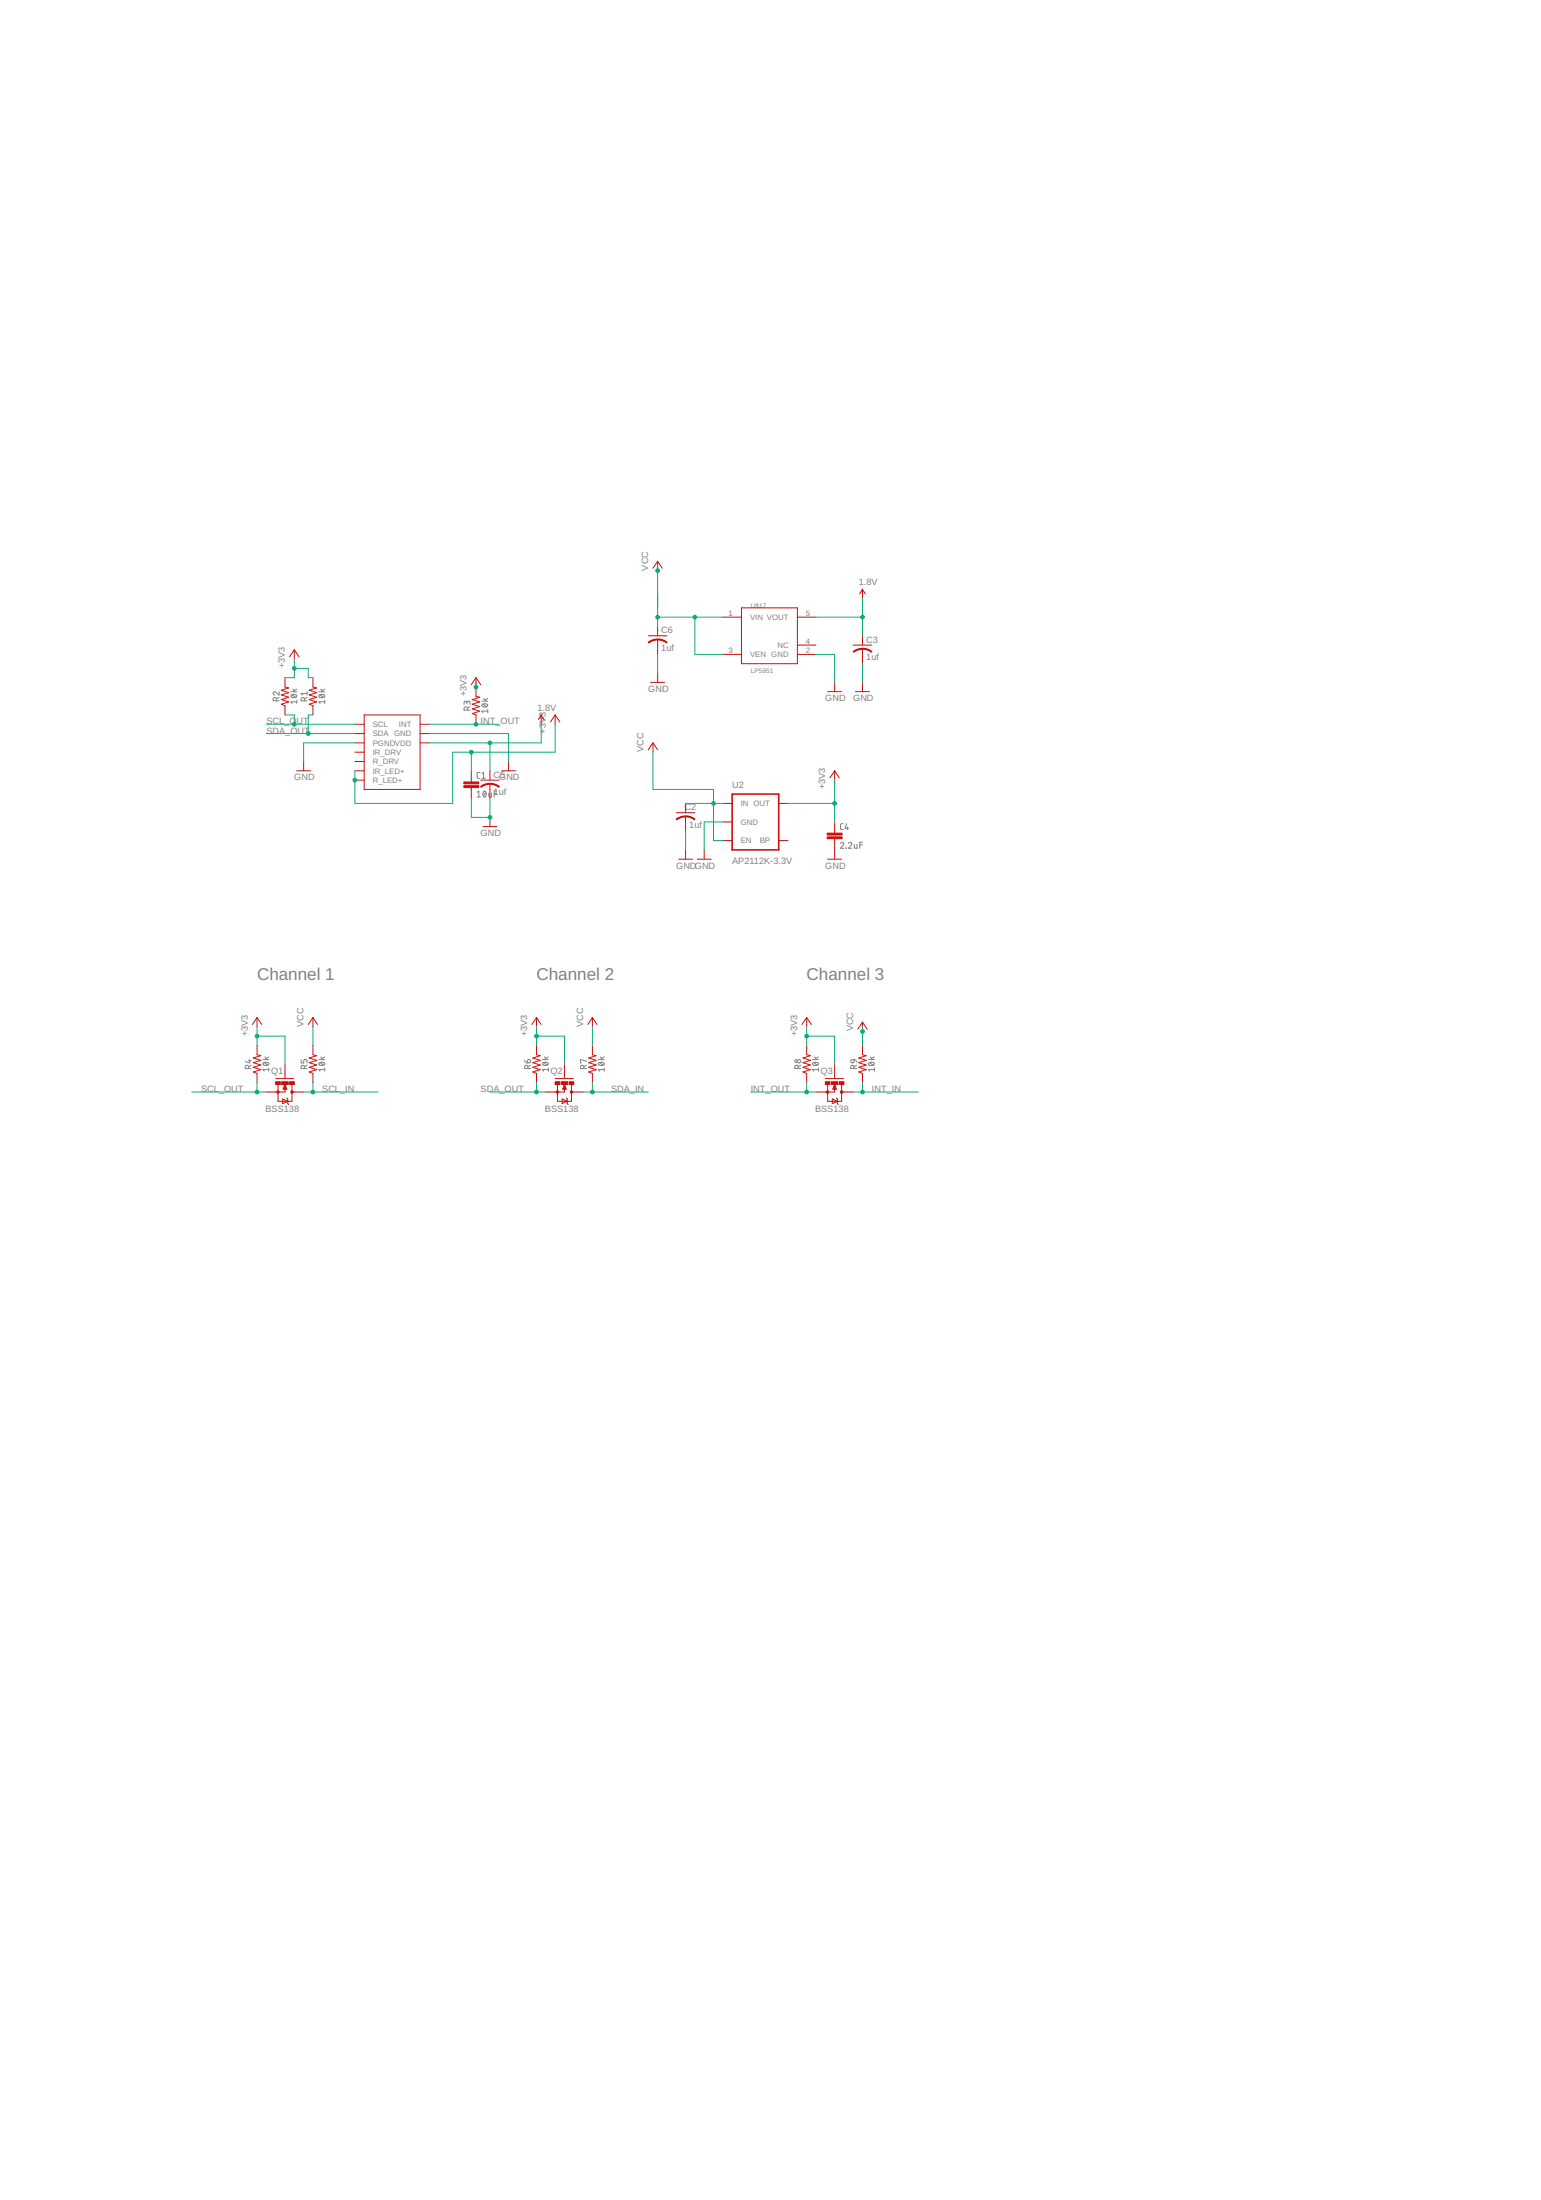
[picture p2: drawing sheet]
<svg xmlns="http://www.w3.org/2000/svg" width="420mm" height="600mm" viewBox="0 0 420 600" stroke-linecap="round" stroke-linejoin="round" font-family="sans-serif">
<g fill="none" stroke="#808080" stroke-width=".27">
<path d="M75.4 191.2v-.5a.44 .44 0 0 0-.5-.5 .44 .44 0 0 0-.4 .5v.5h1.6M76.1 188.7v.9l-.9-.8a.44 .44 0 0 0-.7 .2 .44 .44 0 0 0 .3 .6M76.1 190.2l-.7 .4M79.3 188.7h1.6M79.4 189.6a.9 .9 0 0 1 1.5 .4 .89 .89 0 0 1-1.6-.3zM79.7 189.5l.9 .7M79.8 188l.6 .7M80.9 191.4h-1.6l.4 .5M80.9 191v.9M80.9 188l-.7 .4M83 191.2v-.5a.44 .44 0 0 0-.5-.5 .44 .44 0 0 0-.4 .5v.5h1.6M83.7 190.2l-.7 .4"/>
<path d="M83.7 189.1h-1.6l.4 .5M83.7 188.7v.9M86.9 188.7h1.6M87 189.6a.9 .9 0 0 1 1.5 .4 .89 .89 0 0 1-1.5-.3zM87.3 189.5l.9 .7M87.5 188l.5 .7M88.5 191.4h-1.6l.4 .5M88.5 191v.9M88.5 188l-.7 .4M127.3 191.7a.44 .44 0 0 1 .4-.5 .44 .44 0 0 1 .5 .5v.4M127.3 192v-.4a.37 .37 0 0 0-.4-.4 .37 .37 0 0 0-.4 .4v.5M127.4 193.7v-.5a.46 .46 0 0 0-.4-.4 .46 .46 0 0 0-.5 .4v.5h1.7"/>
<path d="M128.2 192.8l-.8 .3M131.4 191.2h1.6M131.5 192.2a.9 .9 0 0 1 1.5 .3 .89 .89 0 0 1-1.6-.2zM131.7 192l.9 .8M131.9 190.5l.6 .7M133 194h-1.6l.3 .4M133 193.5v.9M133 190.5l-.8 .4M130.1 216.1l.5-.3v1.6M130.1 217.4h.9M130.8 210.7h-.5l-.2 .4 .1 1.1 .6 .1M131.4 212.3h.9"/>
<path d="M131.4 211.1l.4-.4v1.6M131.9 215.9l.1-.1a.83 .83 0 0 1 .6 .8 .83 .83 0 0 1-.6 .8l-.3-.8zM132.5 216.1l-.7 .9M133.3 216.3v.9l.2 .2h.5v-1.1M134.7 216.5h.8M135.5 215.8h-.8v1.6M229.2 230.1a.44 .44 0 0 1 .6-.3 .44 .44 0 0 1 .1 .7l-.7 .9h.9M229.9 224.7h-.5l-.2 .3v1.1l.7 .2M230.7 231.4h.1M230.8 224.7l-.3 1.2h.9M231.1 225.6v.7M231.3 230.1a.45 .45 0 0 1 .7-.3 .45 .45 0 0 1 .1 .7l-.8 .9h.9"/>
<path d="M232.9 230.3l.1 .9 .2 .2h.5v-1.1M234.4 230.5h.7M235.1 229.7h-.7v1.7M67.8 291.5v-.5a.44 .44 0 0 0-.5-.4 .44 .44 0 0 0-.4 .4v.5h1.6M67.8 289.3h.7M68.1 289v.9l-1.2-.3M68.5 290.6l-.7 .3M71.7 289h1.6M71.8 289.9a.89 .89 0 0 1 1.5 .4 .88 .88 0 0 1-.9 .4 .88 .88 0 0 1-.7-.7zM72.1 289.8l.8 .7M72.2 288.3l.6 .7M73.3 291.7h-1.6l.4 .5"/>
<path d="M73.3 291.3v.9M73.3 288.3l-.8 .4M82.1 289v.9h.7v-.5a.45 .45 0 0 1 .5-.4 .45 .45 0 0 1 .4 .4v.5M83 291.5v-.5a.44 .44 0 0 0-.5-.4 .44 .44 0 0 0-.4 .4v.5h1.6M83.7 290.6l-.7 .3M86.9 289h1.6M87 289.9a.89 .89 0 0 1 1.5 .4 .88 .88 0 0 1-.8 .4 .88 .88 0 0 1-.7-.7zM87.3 289.8l.9 .7M87.5 288.3l.5 .7M88.5 291.3v.9M88.5 291.7h-1.6l.4 .5M88.5 288.3l-.7 .4"/>
<path d="M143 289.2l.3 .6 .5 .1M143.9 289.1a.47 .47 0 0 1 .7 .2 .47 .47 0 0 1-.4 .6h-.4zM144 291.5v-.5a.46 .46 0 0 0-.5-.4 .46 .46 0 0 0-.5 .4v.5h1.7M144.7 290.6l-.7 .3M147.9 289h1.6M148 289.9a.9 .9 0 0 1 1.5 .4 .88 .88 0 0 1-.9 .4 .88 .88 0 0 1-.7-.7zM148.2 289.8l.9 .7M148.4 288.3l.6 .7M149.5 291.7h-1.6l.3 .5M149.5 291.3v.9M149.5 288.3l-.8 .4M159.2 291.5v-.5a.46 .46 0 0 0-.5-.4 .46 .46 0 0 0-.4 .4v.5h1.6"/>
<path d="M159.9 289.5l-1.6-.5v.9h.2M159.9 290.6l-.7 .3M163.1 289h1.6M163.2 289.9a.9 .9 0 0 1 1.5 .4 .88 .88 0 0 1-.8 .4 .88 .88 0 0 1-.7-.7zM163.5 289.8l.9 .7M163.7 288.3l.5 .7M164.7 291.7h-1.6l.4 .5M164.7 291.3v.9M164.7 288.3l-.7 .4M217.6 291.5v-.5a.46 .46 0 0 0-.4-.4 .46 .46 0 0 0-.5 .4v.5h1.6M218.3 290.6l-.7 .3M221.5 289h1.7"/>
<path d="M221.6 289.9a.9 .9 0 0 1 1.5 .4 .9 .9 0 0 1-.8 .4 .9 .9 0 0 1-.7-.7zM221.9 289.8l.9 .7M222.1 288.3l.5 .7M223.2 291.7h-1.7l.4 .5M223.2 291.3v.9M223.2 288.3l-.8 .4M232.1 289.1l.8-.1v.6a.46 .46 0 0 1-.7 .3 .46 .46 0 0 1-.1-.8zM232.9 291.5v-.5a.46 .46 0 0 0-.5-.4 .46 .46 0 0 0-.5 .4v.5h1.7M232.9 289l.5 .3 .2 .4M233.6 290.6l-.7 .3M236.8 289h1.6M236.9 289.9a.9 .9 0 0 1 1.5 .4 .9 .9 0 0 1-.9 .4 .9 .9 0 0 1-.7-.7z"/>
<path d="M237.1 289.8l.9 .7M237.3 288.3l.5 .7M238.4 291.7h-1.6l.3 .5M238.4 291.3v.9M238.4 288.3l-.8 .4"/>
<circle cx="217.1" cy="289.5" r=".36"/>
<circle cx="217.9" cy="289.5" r=".45"/>
</g>
<g fill="none" stroke="#c90d0c" stroke-width=".27">
<path d="M179.3 153.1v2.5M179.3 153.1l1.3 1.9M179.3 153.1l-1.3 1.9M80.2 177.2l1.3 1.9M80.2 177.2l-1.2 1.9M80.2 177.2v2.6M176.8 173.4h5M179.3 170.9v2.5M179.3 174.4v4.1M197.1 168.3h5.1M197.1 178.5h5.1M202.2 165.8h15.2v15.2h-15.2z"/>
<path d="M217.4 168.3h5.1M217.4 178.5h5.1M217.4 176h5.1M232.6 176h5.1M235.2 160.7l.7 1.3M235.2 160.7l-.8 1.3M235.2 160.7v2.6M235.2 173.4v2.6M235.2 177v4M77.7 184.8v2.6l1 .2-2 .7 2 .6-2 .6 2 .7-2 .6 2 .7-2 .6 1 .4v2.5M85.3 184.8v2.6l1 .2-2 .7 2 .6-2 .6 2 .7-2 .6 2 .7-2 .6 1 .4v2.5M96.8 197.5h2.5"/>
<path d="M99.3 195h15.2v20.3h-15.2zM114.5 197.5h2.6M129.8 184.8v5.1l1 .3-2 .6 2 .7-2 .6 2 .6-2 .7 2 .6-2 .6 1 .4v2.5M129.8 184.8l1.2 2M129.8 184.8l-1.3 2M147.6 195l.7 1.3M147.6 195l-.8 1.3M147.6 195v2.5M151.4 195l1.2 1.9M151.4 195l-1.3 1.9M151.4 195v2.5M177.4 186.1h3.8"/>
<path d="M179.3 183.6v2.5M225.7 188.7h3.8M227.6 186.1v2.6M233.3 188.7h3.8M235.2 186.1v2.6M80.9 210.2h3.8M82.8 207.7v2.5M96.8 210.2h2.5M96.8 200.1h2.5M96.8 202.6h2.5M96.8 205.2h2.5M96.8 207.7h2.5"/>
<path d="M96.8 212.8h2.5M114.5 200.1h2.6M114.5 202.6h2.6M128.5 210.2v3.1M128.5 214.8v3.1M131 212.8h5.1M133.6 210.2v2.6M133.6 213.8v4.1M136.8 210.2h3.8M138.7 207.7v2.5M178 202.6l1.3 1.9M178 202.6l-1.2 1.9"/>
<path d="M178 202.6v2.6M186.9 219.1v2.6M197.1 219.1h2.5M212.3 219.1h2.6M227.6 210.2v2.6M227.6 210.2l1.2 2M227.6 210.2l-1.3 2M131.7 225.5h3.8M133.6 222.9v2.6M184.4 221.7h5.1M185 234.4h3.8M186.9 222.7v4"/>
<path d="M186.9 231.8v2.6M190.1 234.4h3.8M192 231.8v2.6M197.1 224.2h2.5M197.1 229.3h2.5M212.3 229.3h2.6M225.7 234.4h3.8M227.6 224.2v3M227.6 228.8v5.6M70.1 277.5v2.6M70.1 277.5l1.3 1.9M70.1 277.5l-1.3 1.9"/>
<path d="M85.3 277.5v2.6M85.3 277.5l1.3 1.9M85.3 277.5l-1.2 1.9M146.3 277.5v2.6M146.3 277.5l1.3 1.9M146.3 277.5l-1.3 1.9M161.5 277.5v2.6M161.5 277.5l1.3 1.9M161.5 277.5l-1.2 1.9M219.9 277.5v2.6M219.9 277.5l1.3 1.9M219.9 277.5l-1.2 1.9"/>
<path d="M235.2 278.8v2.5M235.2 278.8l1.2 1.9M235.2 278.8l-1.3 1.9M70.1 285.2v2.5l1 .3-2 .6 2 .6-2 .7 2 .6-2 .6 2 .7-2 .6 1 .4v2.5M75.2 294.2h4.9M75.8 295.8v4.6h3.8v-4.6M77.1 299.8l1.4 .6-1.4 .6zM77.7 290.2v3.8M77.7 297v.9h-5.1M77.7 295.8l.5 1.3h-1zM78.2 299.5l.3 .3v1.2l.2 .3M79.6 297.9h3.2"/>
<path d="M85.3 285.2v2.5l1 .3-2 .6 2 .6-2 .7 2 .6-2 .6 2 .7-2 .6 1 .4v2.5M146.3 285.2v2.5l1 .3-2 .6 2 .6-2 .7 2 .6-2 .6 2 .7-2 .6 1 .4v2.5M151.4 294.2h4.9M152 295.8v4.6h3.8v-4.6M153.3 299.8l1.4 .6-1.4 .6zM153.9 297v.9h-5.1M153.9 295.8l.5 1.3h-1zM153.9 290.2v3.8M154.4 299.5l.3 .3v1.2l.2 .3M155.8 297.9h3.2M161.5 285.2v2.5l1 .3-2 .6 2 .6-2 .7 2 .6-2 .6 2 .7-2 .6 1 .4v2.5M219.9 285.2v2.5l1.1 .3-2.1 .6 2.1 .6-2.1 .7 2.1 .6-2.1 .6 2.1 .7-2.1 .6 1 .4v2.5"/>
<path d="M225 294.2h5M225.7 295.8v4.6h3.8v-4.6M226.9 299.8l1.4 .6-1.4 .6zM227.6 290.2v3.8M227.6 297v.9h-5.1M227.6 295.8l.5 1.3h-1zM228.1 299.5l.2 .3v1.2l.3 .3M229.5 297.9h3.1M235.2 285.2v2.5l1 .3-2.1 .6 2.1 .6-2.1 .7 2.1 .6-2.1 .6 2.1 .7-2.1 .6 1.1 .4v2.5"/>
</g>
<path d="M199.6 216.6h12.7v15.2h-12.7z" fill="none" stroke="#c90d0c" stroke-width=".42"/>
<g fill="#c90d0c" stroke="#c90d0c" stroke-width=".27">
<path d="M186.9 222.5l1.4 .3 1.2 .6-.2 .2-1.4-.7-1-.1z" fill-rule="evenodd"/>
<path d="M184.4 223.4l1.2-.6 1.3-.2v.2l-1 .1-1.4 .7z" fill-rule="evenodd"/>
<path d="M179.3 174.3l1.4 .2 1.2 .7-.2 .2-1.4-.7-1-.2z" fill-rule="evenodd"/>
<path d="M176.7 175.2l1.2-.7 1.4-.2v.3l-1 .1-1.4 .7z" fill-rule="evenodd"/>
<path d="M235.2 176.8l1.3 .2 1.2 .7-.1 .2-1.4-.7-1-.1z" fill-rule="evenodd"/>
<path d="M232.6 177.7l1.2-.6 1.4-.3v.3l-1 .1-1.4 .7z" fill-rule="evenodd"/>
<path d="M133.6 213.7l1.3 .2 1.2 .6-.1 .2-1.4-.7-1-.1z" fill-rule="evenodd"/>
<path d="M131 214.5l1.2-.6 1.4-.2v.2l-1 .2-1.4 .6z" fill-rule="evenodd"/>
<path d="M225.4 297.6h.5v.5h-.5z" fill-rule="evenodd"/>
<path d="M229.2 297.6h.5v.5h-.5z" fill-rule="evenodd"/>
<circle cx="75.8" cy="297.9" r=".33"/>
<circle cx="79.6" cy="297.9" r=".33"/>
<circle cx="152" cy="297.9" r=".33"/>
<circle cx="155.8" cy="297.9" r=".33"/>
</g>
<g fill="#c90d0c" stroke="#c90d0c" stroke-width=".27">
<path d="M225.5 228.3h4.1v.5h-4.1z"/>
<path d="M225.5 227.2h4.1v.6h-4.1z"/>
<path d="M126.5 214.3h4v.5h-4z"/>
<path d="M126.5 213.3h4v.5h-4z"/>
<path d="M75.2 295.1h1.2v.7h-1.2z"/>
<path d="M79 295.1h1.2v.7h-1.2z"/>
<path d="M76.8 295.1h1.8v.7h-1.8z"/>
<path d="M151.4 295.1h1.2v.7h-1.2z"/>
<path d="M155.2 295.1h1.2v.7h-1.2z"/>
<path d="M153 295.1h1.8v.7h-1.8z"/>
<path d="M225 295.1h1.3v.7h-1.3z"/>
<path d="M228.8 295.1h1.3v.7h-1.3z"/>
<path d="M226.7 295.1h1.8v.7h-1.8z"/>
</g>
<path d="M77.7 296.7v.3h-.3l.3-.9 .3 .9M153.9 296.7v.3h-.3l.3-.9 .3 .9M227.6 296.7v.3h-.3l.3-.9 .2 .9" fill="none" stroke="#c90d0c" stroke-width=".32"/>
<g fill="none" stroke="#0dab76" stroke-width=".27">
<path d="M179.3 154.4v16.5M80.2 179.8v5h-2.5M179.3 178.5v5.1M179.3 168.3h17.8M189.5 168.3v10.2h7.6M222.5 178.5h5.1v7.6M222.5 168.3h12.7M235.2 163.3v10.1M72.6 197.5h24.2M77.7 195h2.5v2.5M80.2 182.3h3.9v2.5h1.2M85.3 195h-1.2v5.1"/>
<path d="M117.1 197.5h19M129.8 186.1v1.3M147.6 197.5v5.1h-30.5M151.4 197.5v7.7h-28v13.9h-26.6v-8.9M235.2 181v5.1M72.6 200.1h24.2M96.8 202.6h-14v5.1M117.1 200.1h21.6v7.6M128.5 205.2v5M128.5 217.9v5h5.1v-5M133.6 202.6v7.6M178 205.2v10.1h16.5v14h2.6"/>
<path d="M186.9 219.1h10.2M214.9 219.1h12.7M227.6 212.8v11.4M186.9 226.7v5.1M197.1 224.2h-5.1v7.6M52.3 297.9h20.3M70.1 280.1v5.1M70.1 295.3v2.6M70.1 282.6h7.6v7.6M82.8 297.9h20.3M85.3 280.1v5.1M85.3 295.3v2.6"/>
<path d="M133.6 297.9h15.2M146.3 280.1v5.1M146.3 295.3v2.6M146.3 282.6h7.6v7.6M159 297.9h17.8M161.5 280.1v5.1M161.5 295.3v2.6M204.7 297.9h17.8M219.9 282.6h7.7v7.6M219.9 280.1v5.1M219.9 295.3v2.6M232.6 297.9h17.8"/>
<path d="M235.2 280.1v5.1M235.2 295.3v2.6"/>
</g>
<g fill="#0dab76" stroke="#0dab76" stroke-width=".27">
<circle cx="133.6" cy="222.9" r=".51"/>
<circle cx="84.1" cy="200.1" r=".51"/>
<circle cx="146.3" cy="297.9" r=".51"/>
<circle cx="129.8" cy="197.5" r=".51"/>
<circle cx="219.9" cy="297.9" r=".51"/>
<circle cx="194.5" cy="219.1" r=".51"/>
<circle cx="179.3" cy="155.6" r=".51"/>
<circle cx="235.2" cy="281.3" r=".51"/>
<circle cx="128.5" cy="205.2" r=".51"/>
<circle cx="96.8" cy="212.8" r=".51"/>
<circle cx="129.8" cy="187.4" r=".51"/>
<circle cx="80.2" cy="182.3" r=".51"/>
<circle cx="70.1" cy="282.6" r=".51"/>
<circle cx="146.3" cy="282.6" r=".51"/>
<circle cx="219.9" cy="282.6" r=".51"/>
<circle cx="235.2" cy="168.3" r=".51"/>
<circle cx="133.6" cy="202.6" r=".51"/>
<circle cx="70.1" cy="297.9" r=".51"/>
<circle cx="80.2" cy="197.5" r=".51"/>
<circle cx="85.3" cy="297.9" r=".51"/>
<circle cx="161.5" cy="297.9" r=".51"/>
<circle cx="235.2" cy="297.9" r=".51"/>
<circle cx="179.3" cy="168.3" r=".51"/>
<circle cx="189.5" cy="168.3" r=".51"/>
<circle cx="227.6" cy="219.1" r=".51"/>
</g>
<g font-size="4.7" fill="#808080">
<text x="70.1" y="267.4">Channel 1</text>
<text x="146.3" y="267.4">Channel 2</text>
<text x="219.9" y="267.4">Channel 3</text>
</g>
<g font-size="2.5" fill="#808080">
<text x="176.8" y="155.6" transform="rotate(-90 176.8 155.6)">VCC</text>
<text x="234.2" y="159.7">1.8V</text>
<text x="180.3" y="172.8">C6</text>
<text x="180.3" y="177.6">1uf</text>
<text x="236.2" y="175.3">C3</text>
<text x="77.7" y="182.3" transform="rotate(-90 77.7 182.3)">+3V3</text>
<text x="236.2" y="180.1">1uf</text>
<text x="127.2" y="189.9" transform="rotate(-90 127.2 189.9)">+3V3</text>
<text x="176.8" y="188.7">GND</text>
<text x="225" y="191.2">GND</text>
<text x="232.6" y="191.2">GND</text>
<text x="72.6" y="197.5">SCL_O</text>
<text x="80.8" y="197.5">UT</text>
<text x="131" y="197.5">INT_OUT</text>
<text x="146.5" y="194">1.8V</text>
<text x="72.6" y="200.1">SDA_OUT</text>
<text x="148.8" y="200.1" transform="rotate(-90 148.8 200.1)">+3V3</text>
<text x="175.5" y="205.2" transform="rotate(-90 175.5 205.2)">VCC</text>
<text x="80.2" y="212.8">GND</text>
<text x="134.6" y="212.1">C5</text>
<text x="136.1" y="212.8">GND</text>
<text x="199.6" y="215.1">U2</text>
<text x="225" y="215.3" transform="rotate(-90 225 215.3)">+3V3</text>
<text x="134.6" y="217">1uf</text>
<text x="186.7" y="221">C2</text>
<text x="187.9" y="225.9">1uf</text>
<text x="131" y="228">GND</text>
<text x="184.4" y="236.9">GNDGND</text>
<text x="199.6" y="235.6">AP2112K-3.3V</text>
<text x="225" y="236.9">GND</text>
<text x="82.8" y="280.1" transform="rotate(-90 82.8 280.1)">VCC</text>
<text x="159" y="280.1" transform="rotate(-90 159 280.1)">VCC</text>
<text x="232.6" y="281.4" transform="rotate(-90 232.6 281.4)">VCC</text>
<text x="67.5" y="282.6" transform="rotate(-90 67.5 282.6)">+3V3</text>
<text x="143.7" y="282.6" transform="rotate(-90 143.7 282.6)">+3V3</text>
<text x="217.4" y="282.6" transform="rotate(-90 217.4 282.6)">+3V3</text>
<text x="73.9" y="293">Q1</text>
<text x="150.1" y="293">Q2</text>
<text x="223.7" y="293">Q3</text>
<text x="54.8" y="297.9">SCL_OUT</text>
<text x="87.9" y="297.9">SCL_IN</text>
<text x="131" y="297.9">SDA_OUT</text>
<text x="166.6" y="297.9">SDA_IN</text>
<text x="204.7" y="297.9">INT_OUT</text>
<text x="237.7" y="297.9">INT_IN</text>
<text x="72.4" y="303.4">BSS138</text>
<text x="148.6" y="303.4">BSS138</text>
<text x="222.2" y="303.4">BSS138</text>
</g>
<g font-size="2.1" fill="#808080">
<text x="198.6" y="168">1</text>
<text x="219.7" y="168">5</text>
<text x="204.5" y="169.1">VIN VOUT</text>
<text x="198.6" y="178.1">3</text>
<text x="204.5" y="179.3">VEN GND</text>
<text x="212" y="176.7">NC</text>
<text x="219.7" y="178.1">2</text>
<text x="219.7" y="175.6">4</text>
<text x="101.6" y="198.3">SCL</text>
<text x="101.6" y="200.8">SDA GND</text>
<text x="101.6" y="203.4">PGNDVDD</text>
<text x="108.7" y="198.3">INT</text>
<text x="101.6" y="205.9">IR_DRV</text>
<text x="101.6" y="208.5">R_DRV</text>
<text x="101.6" y="211">IR_LED+</text>
<text x="101.6" y="213.5">R_LED+</text>
<text x="202" y="219.9">IN OUT</text>
<text x="202" y="225">GND</text>
<text x="202" y="230">EN</text>
<text x="207.1" y="230">BP</text>
</g>
<g font-size="1.8" fill="#808080">
<text x="204.7" y="165.8">U$17</text>
<text x="204.7" y="183.6">LP5951</text>
</g>
</svg>
